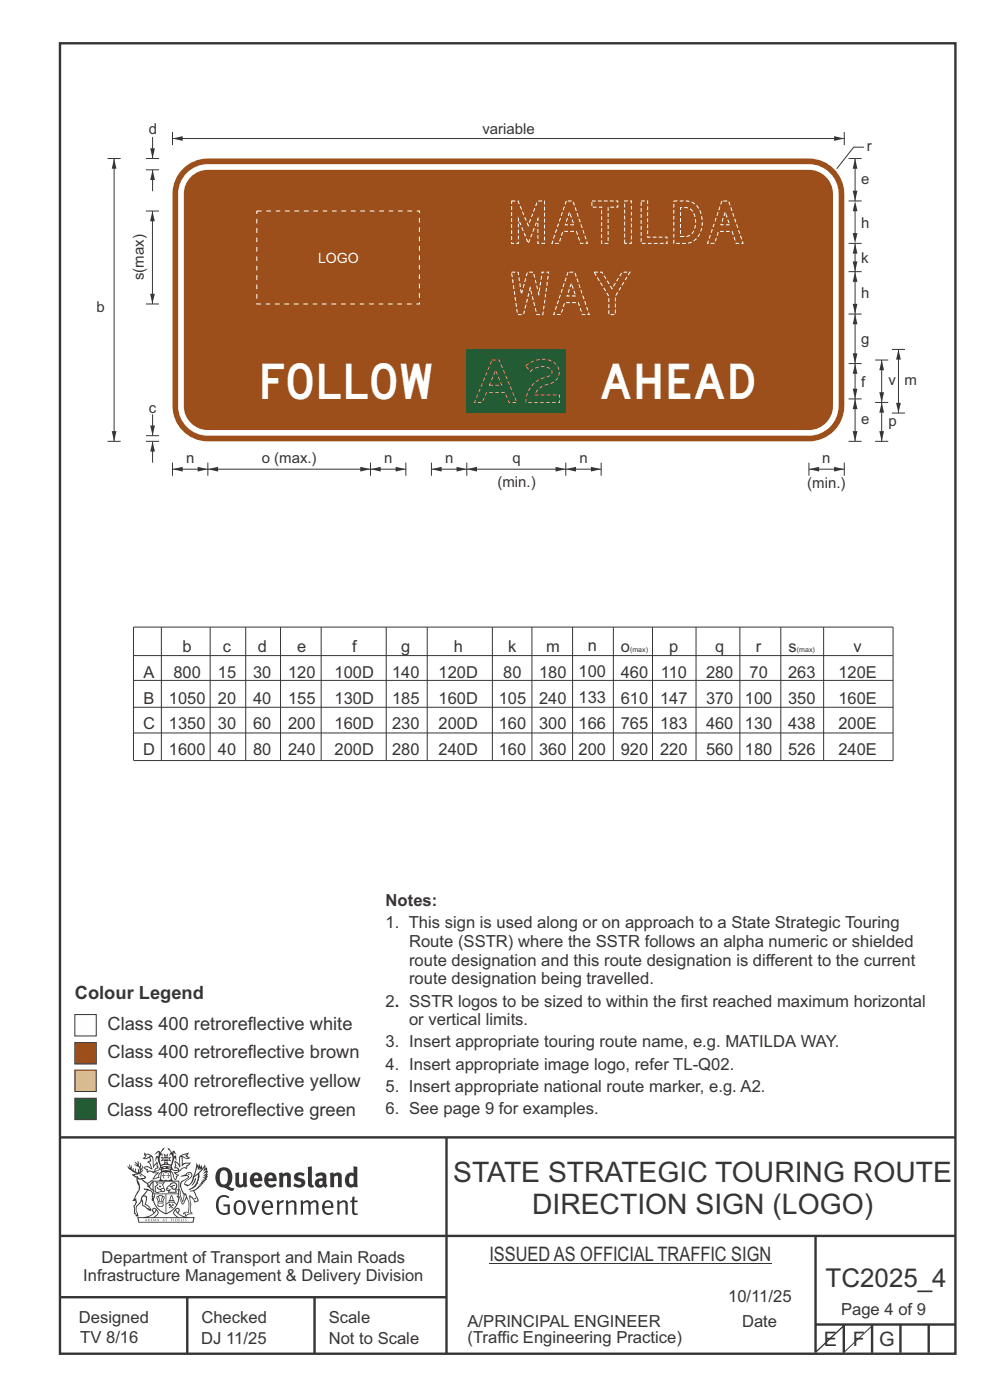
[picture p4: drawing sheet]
<svg xmlns="http://www.w3.org/2000/svg" width="210mm" height="297mm" viewBox="0 0 210 297" stroke-linecap="round" stroke-linejoin="round" font-family="sans-serif">
<path d="M12.7 9.2h190v278h-190zM12.7 241.3h190M94.7 241.4v45.8M12.7 275.2h82M12.7 262.2h190.1M39.7 275.2v12M66.7 275.2v12M173 262.1v24.9" fill="none" stroke="#373435" stroke-width=".51"/>
<g fill="#373435">
<path d="M47 248.4a2.55 2.55 0 0 0 0 2.7l.3 .2a.81 .81 0 0 0 1-1v-.5a1.04 1.04 0 0 0-1.1-1.5zM46.3 248.1a1.82 1.82 0 0 1 2.1-.2 1.82 1.82 0 0 1 .9 1.8 2.29 2.29 0 0 1-.8 2l.7 .3h.5l-.2 .6a2.87 2.87 0 0 1-2-.7 2.12 2.12 0 0 1-1.7-3.1z" fill-rule="evenodd"/>
<path d="M49.9 248.9l.8-.2v2a.46 .46 0 0 0 .3 .6 .46 .46 0 0 0 .6-.3v-2.1l.7-.2v2.4l.2 .5-.5 .3-.3-.3a1.02 1.02 0 0 1-1.2 .3 1.02 1.02 0 0 1-.6-1.1z" fill-rule="evenodd"/>
<path d="M54 249.5l-.1 .5h.9a.49 .49 0 0 0-.2-.6 .49 .49 0 0 0-.6 .1zM53.4 249.1a1.34 1.34 0 0 1 1.6-.2 1.34 1.34 0 0 1 .6 1.5v.2h-1.7a.77 .77 0 0 0 .5 .8 .77 .77 0 0 0 .9-.4l.3 .5a1.59 1.59 0 0 1-2 .2 1.59 1.59 0 0 1-.5-2.1z" fill-rule="evenodd"/>
<path d="M57 249.5l-.1 .5h1a.49 .49 0 0 0-.2-.6 .49 .49 0 0 0-.7 .1zM56.4 249.1a1.34 1.34 0 0 1 1.6-.2 1.34 1.34 0 0 1 .7 1.5v.2h-1.8a.77 .77 0 0 0 .5 .8 .77 .77 0 0 0 .9-.4l.4 .5a1.59 1.59 0 0 1-2.1 .2 1.59 1.59 0 0 1-.5-2.1z" fill-rule="evenodd"/>
<path d="M59.2 248.9l.7-.2 .1 .4a.95 .95 0 0 1 1-.3 .95 .95 0 0 1 .7 .8v2.3h-.8v-2.3a.46 .46 0 0 0-.8 .1v2.2h-.8z" fill-rule="evenodd"/>
<path d="M62.6 249.1a1.75 1.75 0 0 1 2-.1l-.2 .5-.6-.2a.43 .43 0 0 0-.6 .3l.4 .3a1.04 1.04 0 0 1 1.2 1.1 1.04 1.04 0 0 1-1.4 1l-1.2-.4 .3-.6 1 .4 .4-.4a.88 .88 0 0 0-1-.5l-.4-.2-.1-.4z" fill-rule="evenodd"/>
<path d="M65.3 247.6l.8-.2 .1 3.8 .3 .2 .1 .4a.88 .88 0 0 1-1 0 .88 .88 0 0 1-.3-1z" fill-rule="evenodd"/>
<path d="M67.8 250.6a.43 .43 0 0 0-.1 .7 .43 .43 0 0 0 .7-.1v-.7zM66.8 249.1a1.7 1.7 0 0 1 2.4 .1v1.9l.3 .4-.4 .5-.5-.4a1.03 1.03 0 0 1-1.7-.1 1.03 1.03 0 0 1 .8-1.5h.7v-.4a.8 .8 0 0 0-1.2 .1z" fill-rule="evenodd"/>
<path d="M70 248.9l.7-.2 .1 .4a.95 .95 0 0 1 1-.3 .95 .95 0 0 1 .7 .8v2.3h-.8v-2.3a.46 .46 0 0 0-.8 .1v2.2h-.8z" fill-rule="evenodd"/>
<path d="M74.3 249.5a1.48 1.48 0 0 0 0 1.7h.5l.2-.1v-1.5l-.3-.2zM75 247.4l.8 .1 .1 4.4h-.7l-.1-.2a1.26 1.26 0 0 1-1.4 0 1.26 1.26 0 0 1-.5-1.3 1.29 1.29 0 0 1 .4-1.4 1.29 1.29 0 0 1 1.4-.1z" fill-rule="evenodd"/>
<path d="M46.4 253.9a1.72 1.72 0 0 1 2.3 0l-.3 .3a1.24 1.24 0 0 0-1.4-.2 1.24 1.24 0 0 0-.6 1.4 1.49 1.49 0 0 0 1.2 1.9l.7-.1v-1.3h-.8l-.1-.4h1.3v1.9a1.93 1.93 0 0 1-2.2 0 1.93 1.93 0 0 1-.7-2.2l.2-.8z" fill-rule="evenodd"/>
<path d="M50.4 255.1a1.65 1.65 0 0 0 .2 2.2 .99 .99 0 0 0 1-1.4 .78 .78 0 0 0-.4-.8 .78 .78 0 0 0-.8 0zM50 254.9a1.33 1.33 0 0 1 1.6-.1 1.33 1.33 0 0 1 .5 1.4 1.31 1.31 0 0 1-1.3 1.6 1.31 1.31 0 0 1-1.2-1.6v-.6z" fill-rule="evenodd"/>
<path d="M52.5 254.7l.4-.1 .9 2.6 .8-2.5h.5l-1.1 3h-.5z" fill-rule="evenodd"/>
<path d="M56.3 255.2l-.2 .7h1.3a.7 .7 0 0 0-.3-.8 .7 .7 0 0 0-.8 .1zM55.9 255a1.22 1.22 0 0 1 1.5-.2 1.22 1.22 0 0 1 .5 1.5h-1.8a.93 .93 0 0 0 .5 1 .93 .93 0 0 0 1.1-.2l.2 .3a1.43 1.43 0 0 1-1.8 .1 1.43 1.43 0 0 1-.6-1.7z" fill-rule="evenodd"/>
<path d="M58.7 254.7l.4-.1 .1 .5 .4-.4 .6-.1-.2 .5a.66 .66 0 0 0-.8 .7v1.9h-.4z" fill-rule="evenodd"/>
<path d="M60.6 254.7l.4-.1 .1 .5a.94 .94 0 0 1 1-.5 .94 .94 0 0 1 .8 .8v2.3h-.5l-.1-2.5a.81 .81 0 0 0-1.2 .3v2.2h-.4z" fill-rule="evenodd"/>
<path d="M63.7 254.7l.5-.1 .1 .5 .4-.3a.78 .78 0 0 1 1.1 .3 .9 .9 0 0 1 1-.5 .9 .9 0 0 1 .8 .8v2.3h-.5l-.1-2.5a.67 .67 0 0 0-1.1 .3v2.2h-.5v-2.4l-.4-.3-.7 .4v2.3h-.5z" fill-rule="evenodd"/>
<path d="M69 255.2l-.1 .7h1.3a.7 .7 0 0 0-.3-.8 .7 .7 0 0 0-.9 .1zM68.7 255a1.22 1.22 0 0 1 1.5-.2 1.22 1.22 0 0 1 .5 1.5h-1.8a.93 .93 0 0 0 .4 1 .93 .93 0 0 0 1.2-.2l.1 .3a1.44 1.44 0 0 1-1.7 .1 1.44 1.44 0 0 1-.6-1.7z" fill-rule="evenodd"/>
<path d="M71.4 254.7l.5-.1 .1 .5a.94 .94 0 0 1 1-.5 .94 .94 0 0 1 .8 .8v2.3h-.5l-.1-2.5a.81 .81 0 0 0-1.2 .3v2.2h-.4z" fill-rule="evenodd"/>
<path d="M74.7 253.9l.5-.1v.9h.7l-.1 .3h-.6v2.2l.1 .2h.5l.1 .3a.75 .75 0 0 1-1.2-.6v-2.1h-.4v-.3h.4z" fill-rule="evenodd"/>
<path d="M30.8 244.9l1.1 .3-.9 .5h-.4l.6-.5zM31.8 245.4h.2a2.44 2.44 0 0 1 .4 1.9l.1 .5 .7-1-.1 .6 .3 .3a.57 .57 0 0 0-.6 .7l-1-.1-.5 .2 .2-.5-.8-.3 .7-.1 .9 .5 .1-.1-.6-1.3-.2-.2h.5zM30.7 244.4l-.1 .5 .2 .4-.6 .4a1.04 1.04 0 0 0 1.4-.1l.2 .6-.3 .1-.2 .4a.94 .94 0 0 1 .8 1.1l-.2-.1a1.16 1.16 0 0 0-1.5-.1l.3 .4 .4 .2 .1 .5 .2 .1 .1-.2a.94 .94 0 0 1 1.1 .2l.8 .1-1.2 1.2a1.13 1.13 0 0 0 1.2-.2l.4-.1-.1-.4 .5-.8a.83 .83 0 0 0-.6 1.1l-.3-.1-.7 .4 1.1-1.4-.5 .1-.5-.1 1.3-.5-.1-.1-.9 .4v-.3l.2-.2 .3 .1 .1-.3-.2-.4v-.6l-.1-.4-.7 1v-.7a1.42 1.42 0 0 0-1.6-1.8z" fill-rule="evenodd"/>
<path d="M38.5 245.2l.5-.2 .7-.1-.6 .3 .8 .5h-.3zM38.3 245.5l.2-.1 .1 2a1.69 1.69 0 0 1 1.6-.6l-.8 .5 .1 .5a1.1 1.1 0 0 0-1.5 .6l-.1-.5-.2-.2h-.5l.3-.4-.3-.7a1.42 1.42 0 0 1 .8 1.1l.2-.1zM37.1 246.2l.1 1-.2 .3 .1 .4h.5l.1 .2a.96 .96 0 0 1-1.1-.1l-.1 .1a1.06 1.06 0 0 0 1.3 .2v.1a.72 .72 0 0 1-1 .2l.3 .5 .6 .2-.4 .2-.1 .6-.2-.3-.4-1.1-.4-.4 .4 .9a1.54 1.54 0 0 0 .7 1.2l.2-.3a.58 .58 0 0 1 .4-.8l.2-.1h-.3l-.5-.3 .9-.5a.93 .93 0 0 1 1.2-.5v.2l.2-.2 .1-.5a.99 .99 0 0 0 .7-.8l-1.3 .1-.3 .2-.1-1.4 .9 .4 .9-.3h-.4l-.5-.4 .4-.7-.6 .2a1.46 1.46 0 0 0-1.4 2.1v.4l-.2-.4z" fill-rule="evenodd"/>
<path d="M35.6 248.9l.2 .1-.1 .3 .4 .1h-.4v.6l-.1-.6h-.3l.3-.1z" fill-rule="evenodd"/>
<path d="M34.6 248.9l.2 .1v.3l.3 .1h-.3l-.1 .6v-.6h-.4l.4-.1z" fill-rule="evenodd"/>
<path d="M34.3 248.8a.57 .57 0 0 1 .9 .2 .57 .57 0 0 1 .9-.2l.2 1.4h-.2a.57 .57 0 0 1-.9 0 .69 .69 0 0 1-1.1 0zM34.2 248.1l-.3 2.1-.2 .4h3l-.2-.4-.3-2.1h-.2v.2l-.8-.1-.8 .1v-.2z" fill-rule="evenodd"/>
<path d="M34.2 252.4a.3 .3 0 0 0 .6 0 .3 .3 0 0 0-.6 0zM33.3 250.9l.3 .3-.3 .4a.79 .79 0 0 0 0 1.3l.8-.2-.1-.3a.55 .55 0 0 1-.7-.6l.1-.1 .2 .3 .3 .2 .8-.2-.4-.7 .4-.4-.7 .2zM33 250.7l1.1 .2 .9-.2-.4 .6 .4 1.2a.56 .56 0 0 1-.8 .3l-.2 .1a.73 .73 0 0 1-.9 .1 .73 .73 0 0 1-.3-1v-.4l.6-.4z" fill-rule="evenodd"/>
<path d="M35.6 251.8l.7-.4a.58 .58 0 0 1 1-.1 .58 .58 0 0 1-.4 .9l-.3-.3a.43 .43 0 0 1 .6-.4 .57 .57 0 0 0-.8 .2l-.2-.1-.3 .1 .4 .2a.55 .55 0 0 0 .9 .4v.5h-1.3l.3-.4-.1-.1-.6 .1 .2-.3-.2-.1zM35.4 251.8l-.1 .2a.39 .39 0 0 0 .2 .6h.3l-.2 .4h1.9l-.1-.8a.86 .86 0 0 0-.1-1.3 .86 .86 0 0 0-1.3 .4z" fill-rule="evenodd"/>
<path d="M36 254.8h.8v.2h-.8zM36.4 253.8l.2 .8h-.4zM36.4 253.5l-.3 .5-.1 .6h-.2v.4l-.7 .4 .2 .1a1.48 1.48 0 0 1 2.1 .2l.2-.1-.6-.5v-.5h-.2l-.1-.6z" fill-rule="evenodd"/>
<path d="M35.8 255.4l.4 .1 .1 .3 .3-.2-.2-.2a.38 .38 0 0 1 .5 .5l-.2-.2-.3 .2 .3 .2-.3 .3-.1-.4-.4 .4-.1-.2 .4-.3-.1-.1-.2 .1z" fill-rule="evenodd"/>
<path d="M34.5 254h.2v.2l-.2 .6h-.2zM33.6 255.3h.9v.2a.55 .55 0 0 1-.8 .4v-.2l-.2-.1zM33.4 254h.2l.2 .8h-.2zM33.6 255l.8-.1 .1 .2h-.8zM33.8 253.7h.5l-.2 1.1h-.1zM33.3 253.8l-.1 .3 .3 1.1a.48 .48 0 0 0-.1 .6 .48 .48 0 0 0 .5 .2h.5a.49 .49 0 0 0 .2-.8l.3-1.1-.1-.3a1.42 1.42 0 0 0-1.5 0z" fill-rule="evenodd"/>
<path d="M33.7 251.5l.4 .1 .1 .3h-.3z" fill-rule="evenodd"/>
<path d="M41.3 250.1l.3-.2-.2 .8-.6 .8h-.2l.5-.7z" fill-rule="evenodd"/>
<path d="M39.7 249l.3-.2 .5 .2a.88 .88 0 0 1-.6 1.1 1.22 1.22 0 0 0-.8 1.3l.5 .2a.72 .72 0 0 0 .9-.4l.5-.8 .2-.6 .8-.6v.2a2.85 2.85 0 0 1-2 2.9l.1 .1a2.13 2.13 0 0 0 1.9-1.5v-.3a2.01 2.01 0 0 0 .3-1.7l1.1-1.3-.4 1 .7-.5-.7 1 .8-.4-.8 .8 .7-.2-.9 .6 .8-.1-.8 .4h.7l-.8 .3 .3 .2h-.4l.2 .3h-.4l.2 .3h-.4l.1 .2h-.1a2.16 2.16 0 0 1-2 1.1l.1 .2 .4-.1a.76 .76 0 0 1 .7 .8l.5 1.2-.6 .2a1.45 1.45 0 0 0-1.1-1.3l.2 1.8-.1 1.8 .4 .3a1.07 1.07 0 0 0-1.2 .4v-.3l-.5-.2a.87 .87 0 0 1 1.1-.1v-.7a4.4 4.4 0 0 0-.6-3.1l-.1-.3h-.2a2.16 2.16 0 0 1-.7-2.2l.3-.4 1.2-.7a.55 .55 0 0 0-.4-.8zM37.8 252.4a.76 .76 0 0 1 .3 1.1l.6 1.6 .4-1.7 .2 .1a.61 .61 0 0 1-.1 .9l-.3 .8-.2 .1-.7-1.6-.3 .1a1.18 1.18 0 0 0 .1-1.4zM41.8 247.5l.2 .7 .3-.5v.6l.4-.5a1.9 1.9 0 0 1-1.2 1.4l-.3 .3zM38.2 249.6l1.4-.2 .2 .2v.3l-.5 .2a1.26 1.26 0 0 0-.9 1.9l.2 .7a1.84 1.84 0 0 1 .1 2.1l-.4-1.4a.96 .96 0 0 0-.4-1.2l-.4 .2a.78 .78 0 0 1 0 1.3l.1 .3h.4l.4 1.1a.38 .38 0 0 0 .2 .4 .38 .38 0 0 0 .4-.1l.6-1.2a2.94 2.94 0 0 1 .4 2.5l-.1 .4h-.8l-.3 .4v.2l.4-.1 .1 .4 .2 .1a1.02 1.02 0 0 1 1.3-.5v-.4l-.3-.1 .1-1.8-.3-1.3h.1a1.14 1.14 0 0 1 .8 1 .63 .63 0 0 0 .8-.2 .63 .63 0 0 0-.2-.9l-.6-1.2 .9-.6 .2-.4h.3l-.1-.2h.4l-.1-.3h.3l-.1-.3 .5-.1-.2-.2 .6-.4v-.2h-.2l.4-.5h-.3l.3-.5-.4 .1 .4-.5v-.3l-.3 .2 .2-.7-.1-.2-.4 .3v-.8l-.6 .8-.2-.8-.2 .5-.3-.7-.1 .6-.5-.8-.1 1.4-.6 1.8a1.81 1.81 0 0 1-1 1.5l-.6-.2a1.75 1.75 0 0 1 1.1-1.2 .75 .75 0 0 0 .1-1.3 .75 .75 0 0 0-1.2 .4z" fill-rule="evenodd"/>
<path d="M41.2 254.1h.3l.2 .2-.4 .1z" fill-rule="evenodd"/>
<path d="M29.4 258.4h11.6l-.1 .8h-11.4zM31.3 258.2l.5-.1a2.48 2.48 0 0 0 1.4-1.3l.3 .5-.5 .6-.5 .3zM32.5 256.6l.3-.2 .2 .1-.3 .7zM37.2 256.8a2.65 2.65 0 0 0 1.8 1.4h-1.1l-.5-.3-.5-.6zM37.4 256.5l.2-.1 .3 .2-.3 .6zM29.2 258.2l.1 1.2h11.8l.2-1.1-.2-.1a4.1 4.1 0 0 1-3.3-.9l.3-.4-.1-.6a1.06 1.06 0 0 0-1.3 1l.2 .4 .6 .5h-4.7l.3-.1a.84 .84 0 0 0 .6-.8 .84 .84 0 0 0-.5-.8l-.3-.2h-.5l-.1 .6 .3 .4a4.2 4.2 0 0 1-3.4 .9z" fill-rule="evenodd"/>
<path d="M31 258.7l.1 .2h-.2zM31 258.5l-.3 .6 .4-.2 .2 .2z" fill-rule="evenodd"/>
<path d="M31.3 258.6h.3v.4a.25 .25 0 0 0 .2-.1 .25 .25 0 0 0-.1-.3h.1a.29 .29 0 0 1 0 .4 .29 .29 0 0 1-.4 0 .29 .29 0 0 1 0-.4z" fill-rule="evenodd"/>
<path d="M32.2 258.6a.22 .22 0 0 1 .3 .2 .22 .22 0 0 1-.3 .2zM32 258.6l.1 .4a.33 .33 0 0 0 .4 0 .33 .33 0 0 0 0-.4 .33 .33 0 0 0-.5 0z" fill-rule="evenodd"/>
<path d="M32.9 258.7l.1 .2h-.2zM32.9 258.5l-.2 .6 .3-.2 .2 .2z" fill-rule="evenodd"/>
<path d="M33.3 258.6h.2l.1 .1 .2-.1-.2 .2 .2 .3-.3-.3-.1 .3h-.1l.2-.3z" fill-rule="evenodd"/>
<path d="M34.7 258.7l.1 .2h-.2zM34.7 258.5l-.3 .6 .4-.2 .2 .2z" fill-rule="evenodd"/>
<path d="M35 258.5h.5l-.2 .1v.5h-.2l.1-.5z" fill-rule="evenodd"/>
<path d="M36.2 258.6l.3-.1-.1 .1v.2h.1h-.1v.3h-.2z" fill-rule="evenodd"/>
<path d="M36.7 258.6h.2v.5h-.2z" fill-rule="evenodd"/>
<path d="M37.3 258.6a.22 .22 0 0 1 .3 .2 .22 .22 0 0 1-.3 .2zM37.1 258.6v.4a.33 .33 0 0 0 .5 0 .33 .33 0 0 0 0-.4 .33 .33 0 0 0-.5 0z" fill-rule="evenodd"/>
<path d="M37.8 258.6l.4-.1-.2 .1v.2h.1h-.1v.2l.2 .1h-.4z" fill-rule="evenodd"/>
<path d="M38.4 258.6h.2l-.1 .4 .2 .1h-.3z" fill-rule="evenodd"/>
<path d="M38.9 258.6h.2v.5h-.2z" fill-rule="evenodd"/>
<path d="M39.3 258.6h.2h-.1l.2 .3-.2 .2-.1-.1v-.1l.2 .1z" fill-rule="evenodd"/>
<path d="M34.2 247.4a1.51 1.51 0 0 1 2 .2 2.67 2.67 0 0 0-2.1 0zM35.7 247.6l.4 .1 .1 .3-.4-.1zM34.6 247.6h.5l.1 .2h-.4zM34 247.8l.3 .2h-.3zM34.9 246.9l.3-.2 .3 .2zM34.9 245.6l.2 .1v.3h-.2zM35 245.1l.2 .2 .2-.2-.1 .3h-.2zM35.1 246.3h.2l.1 .4-.2-.2-.2 .2zM35.3 245.7l.2-.1v.4h-.2zM34.4 245.7h.3l.1 .3-.4 .1 .2-.2zM35.7 245.7h.3l-.2 .2 .2 .2-.4-.1zM32.7 244.9l1-.5-.1 1-.2-.2-.3 .2-.3 1.1 .5-1 .3 .9a1.84 1.84 0 0 1 .2 1.7l.4 .1a2.48 2.48 0 0 1 2.2 0l.2-.2-.2-.7 .7-1.8 .4 .7-.2-1-.2-.1-.2 .3v-.9l.6 .4-.6-.8-.3 .1-.1 .4-.5-.9-.5-.3 .2 .5 .6 .5-.5 .8 .4-.4a2.06 2.06 0 0 1 0 2.3l-.5-.2-.2-.6 .1-.1 .8 .2-.4-.5 .4-.5-.7 .2-.2-.2 .2-.7-.5 .4-.5-.4 .2 .7-.2 .2-.7-.2 .4 .5-.4 .5 .8-.2 .1 .1-.2 .6-.5 .2a2.02 2.02 0 0 1 0-2.2l.3 .5-.1-.7-.3-.1 .8-1.2-.4 .3-.5 .8-.2-.3a.8 .8 0 0 0-.8 .5z" fill-rule="evenodd"/>
<path d="M29.2 250.1l.3 .1a.61 .61 0 0 1 .8 .4l.3 .2a.8 .8 0 0 1 .6 1l.4 .1 .5 .5a1 1 0 0 1 .5 1.1l-.1 .7v-.5h-.1a.96 .96 0 0 0-.8-1.3l-.2-.2h-.7l-.1-.1-.1 .1 .1 .3h.6l-1.2 1.3-.2 1-.4 .6a1.33 1.33 0 0 0-.5 1.8l.2 .5a1.26 1.26 0 0 1-.5-1.5l-.1-.3a1.56 1.56 0 0 0 .4-1.7l-.3 .2 .2-.5a3.2 3.2 0 0 0 .7-3zM30.4 253.9h.4a2.06 2.06 0 0 1-.1 1.6l.7 .5 .4 .4-.6-.1-.8-.6-.1-.9a.51 .51 0 0 1 .1-.9zM28.6 249.3a1.52 1.52 0 0 1 2.1 .5l-1.1 .2-.2-.1-.1-.4h-.5zM27.5 247v.8l-.3-.4h-.1a3.1 3.1 0 0 0 1.9 1.6l-1 .1 .5 .6 .5 .1 .1 1.1a1.84 1.84 0 0 1-.3 2.5l-.4 .9-.3 .4 .2 .1 .4-.1 .1 .4-.2 .5-.3 .2 .1 1.7h.2l.3 .5 .1 .1 .4-.1-.1-.5a1.3 1.3 0 0 1-.1-1.7l.9-1 .1 1.1 .6 .2 .5 .5 .1-.1 .2 .3h.5a1.85 1.85 0 0 0-1.2-1.4l.1-.3a1.39 1.39 0 0 0 0-1.4l-.5-.1 .5-.5a.66 .66 0 0 1 .9-.4 .66 .66 0 0 1 .3 .9l-.1 .4 .2-.1v.2l-.1 .3 .2 .5 .1-.3a2.24 2.24 0 0 0 .1-2.2 .73 .73 0 0 1-.7-.7 .73 .73 0 0 1 .6-.7v-.2a.94 .94 0 0 0-.9 .8 .48 .48 0 0 1-.1-.6 .48 .48 0 0 1 .5-.2l.5-.3a.51 .51 0 0 0-.8 .2l-.5 .2-1-.8h.6l.2-.5-1.2-.7 .5-.5v-.3l-.5 .4 .1-.2a.69 .69 0 0 0 .2-1v.4l-.2 .3v-1.1l-.3-.2 .1 .6-.1 .2-.4-1.3v.7l-.6-.4 .5 .7-.6-.2 .3 .3a1 1 0 0 1 .7 1.4l-.2-.8v.9l-.5-.2v-.8l-.2 .7-.2-.1-.1-.6-.2 .4-.2-.2 .1-.7-.2 .5z" fill-rule="evenodd"/>
<path d="M29.6 249.4l.2-.1 .3 .2z" fill-rule="evenodd"/>
<path d="M32.4 250.5h5.6v2l-.2-.1v-1.7h-5.2v2.5h5.2v-.8l.1 .2-.1 1.1v-.3h-2.5v4a4.1 4.1 0 0 0 2.6-3.6l.1-.1a4 4 0 0 1-2.8 3.9 4.2 4.2 0 0 1-2.8-4.7l.1 1.2 .1-.1a3.8 3.8 0 0 0 2.5 3.4v-4h-2.5l-.2-.9z" fill-rule="evenodd"/>
<circle cx="40" cy="249.1" r=".17"/>
</g>
<g fill="none" stroke="#373435" stroke-width=".21">
<path d="M28.3 139.1h161.1M34.2 133v28.3M44.6 133v28.3M52.1 133v28.3M59.5 133v28.3M68.1 133v28.3M81.9 133v28.3M90.6 133v28.3M104.4 133v28.3M112.8 133v28.3M121.5 133v28.3M130.1 133v28.3"/>
<path d="M138.4 133v28.3M147.6 133v28.3M156.9 133v28.3M165.6 133v28.3M174.7 133v28.3M28.3 150h161.1M28.3 155.5h161.1M28.4 144.3h161M28.3 161.3v-28.3h161.1v28.3h-161.1"/>
</g>
<path d="M39.6 36.7a6.3 6.3 0 0 0-1.8 4.4v45a6.3 6.3 0 0 0 6.3 6.3h127.5a6.3 6.3 0 0 0 6.3-6.3v-45a6.3 6.3 0 0 0-6.3-6.3h-127.5a6.3 6.3 0 0 0-4.5 1.9zM40.2 37.8a5.1 5.1 0 0 0-1.2 3.3v45a5.1 5.1 0 0 0 5.1 5.1h127.5a5.1 5.1 0 0 0 5.1-5.1v-45a5.1 5.1 0 0 0-5.1-5.1h-127.5a5.1 5.1 0 0 0-3.9 1.8zM39.2 35.5a7.5 7.5 0 0 1 4.9-1.9h127.5a7.5 7.5 0 0 1 7.5 7.5v45a7.5 7.5 0 0 1-7.5 7.5h-127.5a7.5 7.5 0 0 1-7.5-7.5v-45a7.5 7.5 0 0 1 2.6-5.6z" fill-rule="evenodd" fill="#9d4f1b"/>
<path d="M36.6 29.4h142.5" fill="none" stroke="#373435" stroke-width=".21"/>
<g fill="#373435">
<path d="M36.6 29.4l2.2-.5v1z"/>
<path d="M176.9 28.9l2.2 .5-2.2 .5z"/>
</g>
<path d="M36.6 28v2.8M179.1 28v2.8M190.6 74.1v13.5" fill="none" stroke="#373435" stroke-width=".21"/>
<g fill="#373435">
<path d="M190.6 74.1l.5 2.2h-1z"/>
<path d="M190.1 85.5h1l-.5 2.1z"/>
</g>
<path d="M183.3 31.2h-2.2l-3.6 4.6M189.2 74.1h2.8M189.2 87.6h2.8" fill="none" stroke="#373435" stroke-width=".21"/>
<path d="M99 74.1h21v13.5h-21z" fill-rule="evenodd" fill="#235b35"/>
<path d="M187 76.4v9" fill="none" stroke="#373435" stroke-width=".21"/>
<g fill="#373435">
<path d="M187 76.4l.5 2.1h-1z"/>
<path d="M186.5 83.2h1l-.5 2.2z"/>
</g>
<path d="M180 33.6h2.8M180 42.6h2.8M180 57.6h2.8M180 51.6h2.8M180 77.1h2.8M180 66.6h2.8M185.6 76.4h2.8M180 93.6h2.8M180 84.6h2.8M181.4 84.6v9M185.6 85.4h2.8" fill="none" stroke="#373435" stroke-width=".21"/>
<g fill="#373435">
<path d="M181.4 84.6l.5 2.2h-1z"/>
<path d="M180.9 91.5h1l-.5 2.1z"/>
</g>
<path d="M181.4 77.1v7.5" fill="none" stroke="#373435" stroke-width=".21"/>
<g fill="#373435">
<path d="M181.4 77.1l.5 2.2h-1z"/>
<path d="M180.9 82.5h1l-.5 2.1z"/>
</g>
<path d="M181.4 66.6v10.5" fill="none" stroke="#373435" stroke-width=".21"/>
<g fill="#373435">
<path d="M181.4 66.6l.5 2.2h-1z"/>
<path d="M180.9 75h1l-.5 2.1z"/>
</g>
<path d="M181.4 33.6v9" fill="none" stroke="#373435" stroke-width=".21"/>
<g fill="#373435">
<path d="M181.4 33.6l.5 2.2h-1z"/>
<path d="M180.9 40.5h1l-.5 2.1z"/>
</g>
<path d="M181.4 42.6l.5 2.2h-1zM181.3 44.6h.2v5.1h-.2zM180.9 49.5h1l-.5 2.1z" fill="#373435"/>
<path d="M181.4 57.6v9" fill="none" stroke="#373435" stroke-width=".21"/>
<g fill="#373435">
<path d="M181.4 57.6l.5 2.2h-1z"/>
<path d="M180.9 64.5h1l-.5 2.1z"/>
</g>
<path d="M181.4 51.6v6" fill="none" stroke="#373435" stroke-width=".21"/>
<g fill="#373435">
<path d="M181.4 51.6l.5 2.2h-1z"/>
<path d="M180.9 55.5h1l-.5 2.1z"/>
</g>
<path d="M185.6 93.6h2.8M187 85.4v8.2" fill="none" stroke="#373435" stroke-width=".21"/>
<g fill="#373435">
<path d="M186.5 91.5h1l-.5 2.1z"/>
<path d="M187 85.4l.5 2.1h-1z"/>
</g>
<path d="M54.5 44.8h34.5v19.7h-34.5z" fill="none" stroke="#fefefe" stroke-width=".21" stroke-dasharray="1 1" stroke-linecap="butt"/>
<path d="M99 99.5h21" fill="none" stroke="#373435" stroke-width=".21"/>
<g fill="#373435">
<path d="M99 99.5l2.2-.5v1z"/>
<path d="M117.8 99l2.2 .5-2.2 .5z"/>
</g>
<path d="M91.5 99.5h7.5M99 98.1v2.8M120 98.1v2.8" fill="none" stroke="#373435" stroke-width=".21"/>
<g fill="#373435">
<path d="M96.8 99l2.2 .5-2.2 .5z"/>
<path d="M91.5 99.5l2.2-.5v1z"/>
</g>
<path d="M91.5 98.1v2.8M120 99.5h7.5M127.5 98.1v2.8" fill="none" stroke="#373435" stroke-width=".21"/>
<g fill="#373435">
<path d="M125.3 99l2.2 .5-2.2 .5z"/>
<path d="M120 99.5l2.2-.5v1z"/>
</g>
<path d="M32.4 87.9v4.5" fill="none" stroke="#373435" stroke-width=".21"/>
<path d="M31.9 90.3h1l-.5 2.1z" fill="#373435"/>
<path d="M31 93.6h2.8M31 92.4h2.8M32.4 93.6v4.6" fill="none" stroke="#373435" stroke-width=".21"/>
<path d="M32.4 93.6l.5 2.2h-1z" fill="#373435"/>
<path d="M32.4 29.1v4.5" fill="none" stroke="#373435" stroke-width=".21"/>
<path d="M31.9 31.5h1l-.5 2.1z" fill="#373435"/>
<path d="M31 36h2.8M31 33.6h2.8M32.4 36v4.6" fill="none" stroke="#373435" stroke-width=".21"/>
<path d="M32.4 36l.5 2.2h-1z" fill="#373435"/>
<path d="M36.6 99.5h7.5" fill="none" stroke="#373435" stroke-width=".21"/>
<g fill="#373435">
<path d="M36.6 99.5l2.2-.5v1z"/>
<path d="M41.9 99l2.2 .5-2.2 .5z"/>
</g>
<path d="M36.6 98.1v2.8M44.1 98.1v2.8M44.1 99.5h34.5" fill="none" stroke="#373435" stroke-width=".21"/>
<g fill="#373435">
<path d="M76.4 99l2.2 .5-2.2 .5z"/>
<path d="M44.1 99.5l2.2-.5v1z"/>
</g>
<path d="M171.6 99.5h7.5" fill="none" stroke="#373435" stroke-width=".21"/>
<g fill="#373435">
<path d="M171.6 99.5l2.2-.5v1z"/>
<path d="M176.9 99l2.2 .5-2.2 .5z"/>
</g>
<path d="M24.2 33.6v60M171.6 98.1v2.8M179.1 98.1v2.8" fill="none" stroke="#373435" stroke-width=".21"/>
<g fill="#373435">
<path d="M24.2 33.6l.5 2.2h-1z"/>
<path d="M23.7 91.5h1l-.5 2.1z"/>
</g>
<path d="M22.8 33.6h2.8M22.8 93.6h2.8M78.6 99.5h7.5" fill="none" stroke="#373435" stroke-width=".21"/>
<g fill="#373435">
<path d="M78.6 99.5l2.2-.5v1z"/>
<path d="M83.9 99l2.2 .5-2.2 .5z"/>
</g>
<path d="M32.3 44.8v19.7M78.6 98.1v2.8M86.1 98.1v2.8" fill="none" stroke="#373435" stroke-width=".21"/>
<g fill="#373435">
<path d="M31.8 62.3h1l-.5 2.2z"/>
<path d="M32.3 44.8l.5 2.1h-1z"/>
</g>
<path d="M30.9 44.8h2.8M30.9 64.5h2.8M179.2 281.1l-6.1 5.7" fill="none" stroke="#373435" stroke-width=".21"/>
<path d="M173 281h29.7M179 281v6M185 281v6M191 281v6M197 281v6" fill="none" stroke="#373435" stroke-width=".51"/>
<path d="M103.8 267.9h1v.2h-1z" fill-rule="evenodd" fill="#373435"/>
<path d="M104.8 268h58.8M185.2 281.1l-6.1 5.7" fill="none" stroke="#373435" stroke-width=".21"/>
<path d="M15.9 233h4.5v4.5h-4.5z" fill-rule="evenodd" fill="#235b35" stroke="#373435" stroke-width=".21"/>
<path d="M15.9 215.2h4.5v4.6h-4.5z" fill-rule="evenodd" fill="#fefefe" stroke="#373435" stroke-width=".21"/>
<path d="M15.9 221.2h4.5v4.5h-4.5z" fill-rule="evenodd" fill="#9d4f1b" stroke="#373435" stroke-width=".21"/>
<path d="M15.9 227h4.5v4.6h-4.5z" fill-rule="evenodd" fill="#ffd520" stroke="#373435" stroke-width=".21"/>
<g font-size="9" fill="#fefefe">
<text x="108.5" y="51.6">MATILDA</text>
<text x="108.5" y="66.7">WAY</text>
</g>
<text font-size="9" fill="#ffd222" x="100.6" y="85.4">A2</text>
<g font-size="7.5" fill="#fefefe">
<text x="55.6" y="84.7">FOLLOW</text>
<text x="127.5" y="84.7">AHEAD</text>
</g>
<g font-size="6" fill="#373435">
<text x="96.1" y="250.8">STATE STRATEGIC TOURING ROUTE</text>
<text x="112.9" y="257.5">DIRECTION SIGN (LOGO)</text>
</g>
<text font-size="5.5" fill="#373435" x="175.1" y="273">TC2025_4</text>
<g font-size="4.2" fill="#373435">
<text x="103.8" y="267.5">ISSUED AS OFFICIAL TRAFFIC SIGN</text>
<text x="174.7" y="285.6">E</text>
<text x="180.9" y="285.6">F</text>
<text x="186.5" y="285.6">G</text>
</g>
<g font-size="3.9" fill="#373435">
<text x="15.9" y="212">Colour Legend</text>
<text x="22.8" y="218.5">Class 400 retroreflective white</text>
<text x="22.8" y="224.5">Class 400 retroreflective brown</text>
<text x="22.8" y="230.6">Class 400 retroreflective yellow</text>
<text x="22.7" y="236.7">Class 400 retroreflective green</text>
</g>
<g font-size="3.5" fill="#373435">
<text x="30.5" y="143.8">A</text>
<text x="36.8" y="143.8">800</text>
<text x="38.7" y="138.3">b</text>
<text x="46.2" y="143.8">15</text>
<text x="47.3" y="138.3">c</text>
<text x="53.7" y="143.8">30</text>
<text x="54.7" y="138.3">d</text>
<text x="61.1" y="143.8">120</text>
<text x="63.1" y="138.3">e</text>
<text x="71" y="143.8">100D</text>
<text x="74.7" y="138.3">f</text>
<text x="83.2" y="143.8">140</text>
<text x="85.1" y="138.3">g</text>
<text x="93" y="143.8">120D</text>
<text x="96.2" y="138.3">h</text>
<text x="106.8" y="143.8">80</text>
<text x="107.8" y="138.3">k</text>
<text x="114.4" y="143.8">180</text>
<text x="115.8" y="138.3">m</text>
<text x="122.7" y="143.7">100</text>
<text x="124.7" y="138.2">n</text>
<text x="131.7" y="143.8">460</text>
<text x="131.7" y="138.3">o</text>
<text x="140.2" y="143.8">110</text>
<text x="142" y="138.3">p</text>
<text x="149.8" y="143.8">280</text>
<text x="151.7" y="138.3">q</text>
<text x="159" y="143.8">70</text>
<text x="160.4" y="138.3">r</text>
<text x="167.2" y="143.8">263</text>
<text x="167.3" y="138.3">s</text>
<text x="177.9" y="143.8">120E</text>
<text x="181.1" y="138.3">v</text>
<text x="30.5" y="149.2">B</text>
<text x="35.8" y="149.2">1050</text>
<text x="46.2" y="149.2">20</text>
<text x="53.7" y="149.2">40</text>
<text x="61.1" y="149.2">155</text>
<text x="71" y="149.2">130D</text>
<text x="83.2" y="149.2">185</text>
<text x="93" y="149.2">160D</text>
<text x="105.8" y="149.2">105</text>
<text x="114.4" y="149.2">240</text>
<text x="122.7" y="149.1">133</text>
<text x="131.7" y="149.2">610</text>
<text x="140" y="149.2">147</text>
<text x="149.8" y="149.2">370</text>
<text x="158" y="149.2">100</text>
<text x="167.2" y="149.2">350</text>
<text x="177.9" y="149.2">160E</text>
<text x="30.4" y="154.7">C</text>
<text x="35.8" y="154.7">1350</text>
<text x="46.2" y="154.7">30</text>
<text x="53.7" y="154.7">60</text>
<text x="61.1" y="154.7">200</text>
<text x="71" y="154.7">160D</text>
<text x="83.2" y="154.7">230</text>
<text x="93" y="154.7">200D</text>
<text x="105.8" y="154.7">160</text>
<text x="114.4" y="154.7">300</text>
<text x="122.7" y="154.6">166</text>
<text x="131.7" y="154.7">765</text>
<text x="140" y="154.7">183</text>
<text x="149.8" y="154.7">460</text>
<text x="158" y="154.7">130</text>
<text x="167.2" y="154.7">438</text>
<text x="177.9" y="154.7">200E</text>
<text x="30.4" y="160.2">D</text>
<text x="35.8" y="160.2">1600</text>
<text x="46.2" y="160.2">40</text>
<text x="53.7" y="160.2">80</text>
<text x="61.1" y="160.2">240</text>
<text x="71" y="160.2">200D</text>
<text x="83.2" y="160.2">280</text>
<text x="93" y="160.2">240D</text>
<text x="105.8" y="160.2">160</text>
<text x="114.4" y="160.2">360</text>
<text x="122.7" y="160.1">200</text>
<text x="131.7" y="160.2">920</text>
<text x="140" y="160.2">220</text>
<text x="149.8" y="160.2">560</text>
<text x="158" y="160.2">180</text>
<text x="167.2" y="160.2">526</text>
<text x="177.9" y="160.2">240E</text>
<text x="81.8" y="192.2">Notes:</text>
<text x="81.8" y="197">1. This sign is used along or on approach to a State Strategic Touring</text>
<text x="86.8" y="200.9">Route (SSTR) where the SSTR follows an alpha numeric or shielded</text>
<text x="86.8" y="204.9">route designation and this route designation is different to the current</text>
<text x="86.8" y="208.8">route designation being travelled.</text>
<text x="81.8" y="213.5">2. SSTR logos to be sized to within the first reached maximum horizontal</text>
<text x="86.8" y="217.5">or vertical limits.</text>
<text x="81.8" y="226.9">4. Insert appropriate image logo, refer TL-Q02.</text>
<text x="81.8" y="222.2">3. Insert appropriate touring route name, e.g. MATILDA WAY.</text>
<text x="81.8" y="231.7">5. Insert appropriate national route marker, e.g. A2.</text>
<text x="81.8" y="236.4">6. See page 9 for examples.</text>
<text x="21.6" y="267.9">Department of Transport and Main Roads</text>
<text x="17.7" y="271.8">Infrastructure Management &amp; Delivery Division</text>
<text x="16.7" y="280.6">Designed</text>
<text x="42.7" y="280.6">Checked</text>
<text x="69.7" y="280.6">Scale</text>
<text x="99.2" y="281.5">A/PRINCIPAL ENGINEER</text>
<text x="154.5" y="276.2">10/11/25</text>
<text x="157.4" y="281.5">Date</text>
<text x="178.4" y="278.9">Page 4 of 9</text>
<text x="17" y="284.8">TV 8/16</text>
<text x="42.7" y="285.1">DJ 11/25</text>
<text x="69.7" y="285.2">Not to Scale</text>
<text x="99.2" y="285">(Traffic Engineering Practice)</text>
</g>
<g font-size="3.2" fill="#373435">
<text x="31.6" y="28.4">d</text>
<text x="102.3" y="28.4">variable</text>
<text x="183.9" y="31.9">r</text>
<text x="182.7" y="39">e</text>
<text x="182.7" y="48.3">h</text>
<text x="30.5" y="59.4" transform="rotate(-90 30.5 59.4)">s(max)</text>
<text x="182.7" y="55.7">k</text>
<text x="182.7" y="63.3">h</text>
<text x="20.5" y="66.3">b</text>
<text x="182.7" y="73">g</text>
<text x="182.7" y="82">f</text>
<text x="188.4" y="81.7">v</text>
<text x="191.9" y="81.7">m</text>
<text x="31.6" y="87.6">c</text>
<text x="182.7" y="90">e</text>
<text x="188.4" y="90.3">p</text>
<text x="39.5" y="98.3">n</text>
<text x="55.5" y="98.3">o (max.)</text>
<text x="81.5" y="98.3">n</text>
<text x="94.4" y="98.3">n</text>
<text x="108.7" y="98.3">q</text>
<text x="122.9" y="98.3">n</text>
<text x="174.4" y="98.3">n</text>
<text x="105.5" y="103.4">(min.)</text>
<text x="171.2" y="103.6">(min.)</text>
</g>
<text font-size="3" fill="#fefefe" x="67.5" y="55.7">LOGO</text>
<g font-size="1.5" fill="#373435">
<text x="133.6" y="138.3">(max)</text>
<text x="169" y="138.3">(max)</text>
</g>
</svg>
